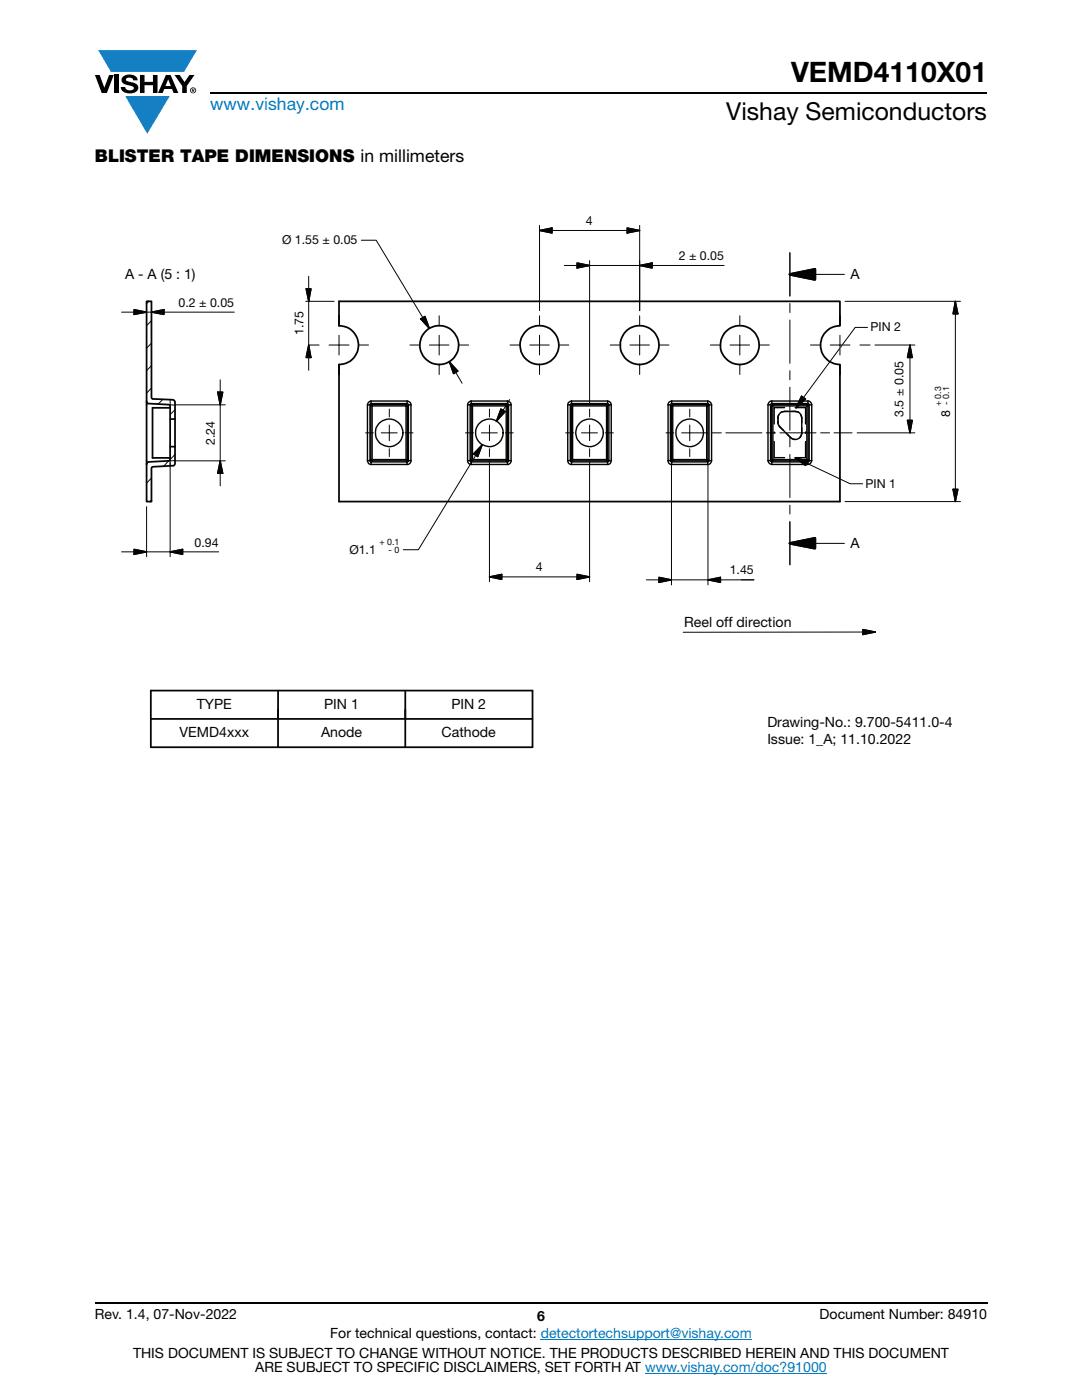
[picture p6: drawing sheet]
<svg xmlns="http://www.w3.org/2000/svg" width="216mm" height="279mm" viewBox="0 0 216 279" stroke-linecap="round" stroke-linejoin="round" font-family="sans-serif">
<g fill="#147fc3">
<path d="M19.6 10h19.7l-2.6 4.3h-1.1h-13.5z"/>
<path d="M25 19.2h8.9l-4.5 7.5z"/>
</g>
<g fill="#000">
<path d="M18.9 15h1l.9 2.5 1-2.5h.9l-1.4 3.6h-1zM22.9 15h.9v3.6h-.9zM24.6 15.3a2.1 2.1 0 0 1 2.8 .3l.1 .4h-.9a.79 .79 0 0 0-.7-.5 .79 .79 0 0 0-.8 .4l.3 .3 1 .2a1.08 1.08 0 0 1 1.2 1 1.08 1.08 0 0 1-1.1 1.2 1.73 1.73 0 0 1-2.4-1.2h.9a.96 .96 0 0 0 .8 .6 .96 .96 0 0 0 .9-.4 1.31 1.31 0 0 0-1.2-.6 1.03 1.03 0 0 1-1.1-.6 1.03 1.03 0 0 1 .2-1.1zM27.9 15h.9v1.3h1.7v-1.3h.9v3.6h-.9v-1.6h-1.7v1.6h-.9zM34.8 15h1.1l.9 1.4 1-1.4h1l-1.5 2.2v1.4h-.9v-1.4z"/>
<path d="M33.6 15.9l.5 1.3h-1.1zM33.1 15l-1.6 3.6h1l.3-.8h1.5l.3 .8h1l-1.6-3.6z"/>
<path d="M38.4 17.8h.2v.2h-.2zM38.3 17.7v.7h.1v-.3l.4 .3-.2-.3 .2-.2-.1-.2z"/>
<path d="M38.1 18a.46 .46 0 0 1 .9 0 .46 .46 0 0 1-.9 0zM37.9 18a.6 .6 0 0 0 1.2 0 .6 .6 0 0 0-1.2 0z"/>
</g>
<path d="M42 18.6h155M18.9 260h178.1" fill="none" stroke="#000" stroke-width=".36"/>
<path d="M107.9 267.3h42.1M128.7 274h36.3" fill="none" stroke="#007ec4" stroke-width=".2"/>
<path d="M29.6 60.1l-.4 .4M29.2 80v12.7M30.2 99.9l-.1 .2M33.9 83.6h1v-3.4l-.1-.3-.3-.1-4-.2-.3-.2v-19.3h-1v20.1l.3 .3 4.2 .3 .2 .2v10.7l-.1 .3-4.1 .2-.5 .4v7.5h1l.1-6.9 4.3-.3 .3-.3v-3.5h-1M34.9 83.6v5.5" fill="none" stroke="#040503" stroke-width=".35"/>
<path d="M157.6 108.4h5" fill="none" stroke="#040503" stroke-width=".51"/>
<path d="M157.6 108.4l5-1v2z" fill="#040503"/>
<path d="M157.6 54.8h5M157.6 108.4l5-1v2z" fill="none" stroke="#040503" stroke-width=".51"/>
<path d="M157.6 54.8l5-1.1v2.1z" fill="#040503"/>
<path d="M157.6 54.8l5-1.1v2.1z" fill="none" stroke="#040503" stroke-width=".51"/>
<g fill="none" stroke="#040503" stroke-width=".35">
<path d="M67.6 60.1h100v4.9a3.9 3.9 0 0 0-3.9 3.9 3.9 3.9 0 0 0 3.9 3.9v27.3h-100v-27.3a3.9 3.9 0 0 0 3.9-3.9 3.9 3.9 0 0 0-3.9-3.9zM167.6 63v2M167.6 72.8v1.9"/>
<circle cx="87.6" cy="68.9" r="3.9"/>
<circle cx="107.7" cy="68.9" r="3.9"/>
<circle cx="127.6" cy="68.9" r="3.9"/>
<circle cx="147.6" cy="68.9" r="3.9"/>
</g>
<path d="M181.6 68.9v2.5" fill="none" stroke="#040503" stroke-width=".25"/>
<path d="M181.6 68.9l.4 2.5h-.9z" fill="#040503"/>
<path d="M181.6 68.9l.4 2.5h-.9zM181.6 83.9v2.5" fill="none" stroke="#040503" stroke-width=".25"/>
<path d="M181.1 83.9h.9l-.4 2.5z" fill="#040503"/>
<path d="M190.6 60.1v2.5M181.1 83.9h.9l-.4 2.5z" fill="none" stroke="#040503" stroke-width=".25"/>
<path d="M190.6 60.1l.5 2.5h-.9z" fill="#040503"/>
<path d="M190.6 60.1l.5 2.5h-.9zM190.6 97.6v2.5" fill="none" stroke="#040503" stroke-width=".25"/>
<path d="M190.2 97.6h.9l-.5 2.5z" fill="#040503"/>
<path d="M61.6 68.9v2.5M190.2 97.6h.9l-.5 2.5z" fill="none" stroke="#040503" stroke-width=".25"/>
<path d="M61.6 68.9l.5 2.5h-1z" fill="#040503"/>
<path d="M61.6 57.6v2.5M61.6 68.9l.5 2.5h-1z" fill="none" stroke="#040503" stroke-width=".25"/>
<path d="M61.1 57.6h1l-.5 2.5z" fill="#040503"/>
<path d="M61.1 57.6h1l-.5 2.5zM115.1 53h2.5" fill="none" stroke="#040503" stroke-width=".25"/>
<path d="M115.1 52.5l2.5 .5-2.5 .5z" fill="#040503"/>
<path d="M115.1 52.5l2.5 .5-2.5 .5zM127.6 53h2.5" fill="none" stroke="#040503" stroke-width=".25"/>
<path d="M127.6 53l2.5-.5v1z" fill="#040503"/>
<path d="M107.7 46h2.5M127.6 53l2.5-.5v1z" fill="none" stroke="#040503" stroke-width=".25"/>
<path d="M107.7 46l2.5-.5v1z" fill="#040503"/>
<path d="M107.7 46l2.5-.5v1zM125.1 46h2.5" fill="none" stroke="#040503" stroke-width=".25"/>
<path d="M125.1 45.5l2.5 .5-2.5 .5z" fill="#040503"/>
<path d="M125.1 45.5l2.5 .5-2.5 .5zM131.5 115.7h2.5" fill="none" stroke="#040503" stroke-width=".25"/>
<path d="M131.5 115.2l2.5 .5-2.5 .5z" fill="#040503"/>
<path d="M131.5 115.2l2.5 .5-2.5 .5zM141.3 115.7h2.5" fill="none" stroke="#040503" stroke-width=".25"/>
<path d="M141.3 115.7l2.5-.5v1z" fill="#040503"/>
<path d="M97.7 115.1h2.4M141.3 115.7l2.5-.5v1z" fill="none" stroke="#040503" stroke-width=".25"/>
<path d="M97.7 115.1l2.4-.5v1z" fill="#040503"/>
<path d="M97.7 115.1l2.4-.5v1zM115.1 115.1h2.5" fill="none" stroke="#040503" stroke-width=".25"/>
<path d="M115.1 114.6l2.5 .5-2.5 .5z" fill="#040503"/>
<path d="M96.2 88.8l-1.3 2.1M115.1 114.6l2.5 .5-2.5 .5z" fill="none" stroke="#040503" stroke-width=".25"/>
<path d="M96.2 88.8l-.9 2.3-.8-.5z" fill="#040503"/>
<path d="M94.5 90.6l1.7-1.8-.9 2.3M96.2 88.8l-.9 2.3-.8-.5zM100.4 81.9l-1.3 2.2" fill="none" stroke="#040503" stroke-width=".25"/>
<path d="M99.9 81.6l.9 .6-1.7 1.9z" fill="#040503"/>
<path d="M43.9 78.3v2.5M99.9 81.6l.9 .6-1.7 1.9zM99.9 81.6l-.8 2.5 1.7-1.9" fill="none" stroke="#040503" stroke-width=".25"/>
<path d="M43.4 78.3h1l-.5 2.5z" fill="#040503"/>
<path d="M43.4 78.3h1l-.5 2.5zM43.9 92v2.5" fill="none" stroke="#040503" stroke-width=".25"/>
<path d="M43.9 92l.5 2.5h-1z" fill="#040503"/>
<path d="M43.9 92l.5 2.5h-1zM26.8 110.1h2.4" fill="none" stroke="#040503" stroke-width=".25"/>
<path d="M26.8 109.6l2.4 .5-2.4 .5z" fill="#040503"/>
<path d="M26.8 109.6l2.4 .5-2.4 .5zM33.9 110.1h2.5" fill="none" stroke="#040503" stroke-width=".25"/>
<path d="M33.9 110.1l2.5-.5v1z" fill="#040503"/>
<path d="M26.8 62.3h2.4M33.9 110.1l2.5-.5v1z" fill="none" stroke="#040503" stroke-width=".25"/>
<path d="M36.4 110.1h7.2" fill="none" stroke="#040503" stroke-width=".2"/>
<path d="M26.8 61.8l2.4 .5-2.4 .5z" fill="#040503"/>
<path d="M26.8 61.8l2.4 .5-2.4 .5zM30.2 62.3h2.5" fill="none" stroke="#040503" stroke-width=".25"/>
<path d="M30.2 62.3l2.5-.5v1z" fill="#040503"/>
<path d="M30.2 62.3l2.5-.5v1zM84.4 63.4l1.3 2.2" fill="none" stroke="#040503" stroke-width=".25"/>
<path d="M83.9 63.7l.9-.6 .9 2.5z" fill="#040503"/>
<path d="M83.9 63.7l.9-.6 .9 2.5zM89.7 72.2l1.2 2.1" fill="none" stroke="#040503" stroke-width=".25"/>
<path d="M89.7 72.2l1.7 1.9-.9 .5z" fill="#040503"/>
<path d="M89.7 72.2l1.7 1.9-.9 .5zM172.2 126.1h2.5" fill="none" stroke="#040503" stroke-width=".25"/>
<path d="M172.2 125.6l2.5 .5-2.5 .5z" fill="#040503"/>
<path d="M160.3 79.4l-1.5 2M172.2 125.6l2.5 .5-2.5 .5z" fill="none" stroke="#040503" stroke-width=".25"/>
<g fill="none" stroke="#040503" stroke-width=".2">
<path d="M61.6 55.1v2.5M72.1 47.9h3l9.3 15.5M107.7 45v17M110.2 46h14.9M112.6 53h2.5M117.6 53h10M117.6 52v28.6M127.6 45v17M130.1 53h14.4M157.6 50.4v8.7M162.6 54.8h5.9M24.3 62.3h2.5"/>
<path d="M29.2 62.3h1M30.2 77.5l-1 1M30.2 73l-1 1M30.2 68.5l-1 1M30.2 64l-1 1M32.4 62.3h14.4M32.5 79.7l-1 1M33.9 79.8v1h1M43.9 75.8v2.5M61 60.1h5.7M61.6 60.1v8.8M61.6 71.4v2.5"/>
<path d="M61.7 68.9h2M65.7 68.9h3.9M67.6 66.9v3.9M71.6 68.9h1.9M81.8 68.9h1.9M85.7 68.9h3.9M87.6 63v2M87.6 66.9v3.9M87.6 72.8v1.9M90.9 74.3l1.3 2.2M91.6 68.9h1.9M101.7 79.7l-1.3 2.2"/>
<path d="M101.8 68.9h1.9M105.7 68.9h3.9M107.7 63v2M107.7 66.9v3.9M107.7 72.8v1.9M111.6 68.9h1.9M121.8 68.9h1.9M125.7 68.9h3.9M127.6 63v2M127.6 66.9v3.9M127.6 72.8v1.9M131.5 68.9h2"/>
<path d="M141.7 68.9h2M145.7 68.9h3.9M147.6 63v2M147.6 66.9v3.9M147.6 72.8v1.9M151.6 68.9h1.9M157.6 60.6v1.8M157.6 63.9v8.6M157.6 74v1.8M157.6 77.3v8.6M161.7 68.9h2M165.7 68.9h3.9"/>
<path d="M167.6 66.9v3.9M168.6 60.1h23M170.7 65.3h2.4M171.6 68.9h2M174.6 68.9h7.9M181.6 71.4v12.5M190.6 62.6v35M30.2 95.4l-1 1M33.7 92l-1.1 1.1M34.9 90.7l-1 1M34.9 91.9l-1 .1v19.1M34.9 81.8l-1 .9"/>
<path d="M34.9 92h10.1M34.9 80.8h10.1M43.9 80.8v11.2M43.9 94.5v2.5M72.9 86.4h1.6M76.1 86.4h3.1M77.7 81.6v1.6M77.7 84.8v3.2M77.7 89.6v1.5M80.8 86.4h1.6M92.9 86.4h1.6M96.1 86.4h3.1"/>
<path d="M96.2 88.8l-12.7 20.9h-3M97.7 92.1v24M97.7 81.6v1.6M97.7 84.8v3.2M97.7 89.6v1.5M100.8 86.4h1.6M112.9 86.4h1.6M116 86.4h3.2M117.6 92.1v24M117.6 81.6v1.6M117.6 84.8v3.2M117.6 89.6v1.5"/>
<path d="M120.8 86.4h1.6M132.9 86.4h1.6M134 92.7v24M136 86.4h5.2M137.6 81.6v1.6M137.6 84.8v3.2M137.6 89.6v1.5M141.3 92.7v24M142.1 86.4h1.8M144.8 86.4h7.2M152.9 86.4h1.8M155.6 86.4h7.2"/>
<path d="M157.6 87.4v1.8M157.6 90.7v8.6M163.7 86.4h1.8M166.4 86.4h3.6M171 86.4h11.5M24.3 110.1h2.5M29.2 110.1h4.7M29.2 101.1v10M100.1 115.1h15M129 115.7h2.5M134 115.7h7.3M143.7 115.7h6.7"/>
<path d="M157.6 100.8v1.8M157.6 104.1v8.6M162.6 108.4h5.9M168.6 100.1h23M172.2 126.1l-35.9 .1"/>
</g>
<g fill="none" stroke="#040503" stroke-width=".28">
<path d="M73.3 91.9l.2 .6 .5 .2M73.3 80.8v11.1M74 81l-.2-.2v11.1h-.5M74 81v10.7l-.2 .4a.43 .43 0 0 1 .2 .6M74 81h.3M74 91.7h.3v.3zM74 80.5l.3 .3M74 80v.5M74 80.5h7.2l-.2 .3M74 80.5v.1a.43 .43 0 0 1-.7 .2M74 80l-.5 .3-.2 .5M74 80h7.2l.7 .4 .1 .4"/>
<path d="M74.3 80.8l-.3 .2M74.3 80.8h6.7M74.3 80.8v.2M74.3 81h6.7v10.7M74.3 81v10.7M74.3 91.7h6.7M81 91.7h.3l-.1 .2-.2 .1zM81 80.8l.3 .2M81 80.8v.2h.3M81.2 80a.57 .57 0 0 0 .3 .8l-.2 .2M82 91.9a.41 .41 0 0 0-.6 .3l-.4-.2h-6.7l-.3 .2h7.2v.5M82 80.8h-.5v11.1l-.2-.2v-10.7"/>
<path d="M82 91.9l-.1 .4-.5 .4h-7.4M82 80.8v11.1M93.3 91.9l.2 .6 .5 .2M93.3 80.8v11.1M94 80.5l-.2 .3h-.5M94 81l-.2-.2v11.1h-.5M94 80h7.3M94 80l-.6 .4-.1 .4M94 80v.5M94 81v10.7l-.2 .4a.43 .43 0 0 1 .2 .6M94 81h.3M94 92.7h7.3"/>
<path d="M94 80.5h7.3l-.3 .3M94 91.7h.3v.3zM94 80.5l.3 .3M94.3 80.8h6.7M94.3 91.7h6.7M94.3 80.8l-.3 .2M94.3 80.8v.2M94.3 81h6.7v10.7M94.3 81v10.7M94.5 90.6l.8 .5M99.9 81.6l.9 .6M101 80.8v.2h.3"/>
<path d="M101 80.8l.3 .2M101.3 80v.5l.2 .2-.2 .3M101.3 80l.6 .4 .1 .4M102 91.9l-.2 .6-.5 .2M102 91.9a.54 .54 0 0 0-.7 .3l-.3-.2h-6.7l-.3 .2h7.3v.5M102 80.8h-.5v11.1l-.2-.2v-10.7M102 80.8v11.1M113.3 91.9l.2 .6 .5 .2M113.3 80.8v11.1M114 81l-.2-.2v11.1h-.5M114 81v10.7l-.2 .4a.43 .43 0 0 1 .2 .6M114 81h.3"/>
<path d="M114 80.5h7.2l-.2 .3M114 80.5l.3 .3M114 80.5l-.2 .3h-.5M114 80l-.6 .4-.1 .4M114 80v.5M114 92.7h7.2M114 80h7.2l.7 .4 .1 .4M114.3 80.8h6.7M114.3 91.7h6.7M114.3 80.8l-.3 .2M114.3 80.8v.2M114.3 81h6.7v10.7"/>
<path d="M114.3 81v10.7M121 91.7h.2v.2l-.2 .1zM121 80.8v.2h.2M121 80.8l.2 .2M121.2 80a.57 .57 0 0 0 .3 .8l-.3 .2M121.2 81v10.7l.3 .2M121.5 91.9l-.2 .3-.3-.2h-6.7l-.3 .2h7.2v.5M121.5 91.9h.5M122 80.8h-.5v11.1M122 91.9l-.2 .6-.6 .2M122 80.8v11.1M133.3 91.9l.2 .6 .5 .2"/>
<path d="M133.3 80.8v11.1M134 81v10.7l-.2 .4a.43 .43 0 0 1 .2 .6M134 81h.2M134 81l-.2-.2v11.1h-.5M134 91.7h.2v.3l-.2-.1zM134 80.5l-.1 .1a.4 .4 0 0 1-.6 .2M134 80v.5M134 80.5h7.2l-.2 .3M134 80.5l.2 .3M134 80l-.5 .3-.2 .5M134 92.7h7.2M134 80h7.2"/>
<path d="M134.2 81h6.8v10.7M134.2 81v10.7M134.2 80.8h6.8M134.2 91.7h6.8M134.2 80.8l-.2 .2M134.2 80.8v.2M141 80.8v.2h.3M141 80.8l.3 .2M141.2 80a.57 .57 0 0 0 .3 .8l-.2 .2M141.2 80l.5 .3 .3 .5M142 91.9a.57 .57 0 0 0-.8 .3l-.2-.2h-6.8l-.2 .2h7.2v.5M142 80.8h-.5v11.1l-.2-.2v-10.7"/>
<path d="M142 91.9l-.4 .7-.4 .1M142 80.8v11.1M153.2 91.9l.3 .5 .5 .3M153.2 80.8v11.1M154 91.7v-10.7l-.2-.2v11.1h-.6M154 91.7l-.2 .2a.57 .57 0 0 1 .2 .8M154 91.7l.2 .3M154 91.7h.2v.3M154 80l-.4 .1-.4 .7M154 92.7h7.2M154 80v.5h7.2l-.2 .3h-6.8l-.3-.3a.47 .47 0 0 1-.7 .3M154 80h7.2"/>
<path d="M154.2 81v10.7h6.8M154.2 92l-.2 .2h7.2M154.2 92h6.8M154.2 81h6.8M154.5 88.1v3.2h2.1M154.5 86.2v.3M155.2 83.4v.9M155.2 84.3l.4 .9M155.2 84.3l.1 .3M155.4 82.8l-.2 .6M155.4 84.9l.2 .3M155.6 85.2l2.1 2.1"/>
<path d="M155.6 85.2l.7 .7M156.6 82.1a1.3 1.3 0 0 0-1.4 1.3M156.6 82.1h2.1M156.6 81.3h-2.1v3.3M156.6 82.1l-.7 .2M157.7 87.3l1 .4M158.7 82.1a1.3 1.3 0 0 1 1.3 1.3M158.7 81.3h2v3.3M158.7 82.1l.6 .2M159.8 82.8l.2 .6M160 86.4a1.32 1.32 0 0 1-.8 1.2 1.32 1.32 0 0 1-1.5-.3M160 83.4v3"/>
<path d="M160 86.4l-.4 .9M160.7 88.1v3.2h-2M160.7 86.2v.3M161 80.8l.3 .2h-.3zM161 91.7v.3M161 92l.2 .2M161 81v10.7M161 91.7h.3M161.2 92.2v.5M161.2 80a.41 .41 0 0 0 .3 .7l-.2 .3v10.7M161.2 80l.4 .1 .4 .7M161.3 91.7l-.3 .3"/>
<path d="M162 91.9l-.4 .7-.4 .1M162 91.9h-.5l-.3 .3M162 80.8h-.5v11.1l-.2-.2M162 80.8v11.1"/>
<circle cx="77.7" cy="86.4" r="2.73"/>
<circle cx="97.6" cy="86.4" r="2.73"/>
<circle cx="101.1" cy="91.8" r=".16"/>
<circle cx="114.1" cy="91.8" r=".16"/>
<circle cx="117.6" cy="86.4" r="2.75"/>
<circle cx="137.6" cy="86.4" r="2.75"/>
<circle cx="141.1" cy="91.8" r=".18"/>
<circle cx="154.1" cy="80.9" r=".18"/>
</g>
<path d="M159.9 79.1l.8 .6-1.9 1.7z" fill="#040503"/>
<path d="M159.9 79.1l.8 .6-1.9 1.7zM158.7 91.4l2.3 1" fill="none" stroke="#040503" stroke-width=".25"/>
<path d="M167.5 69.6l-7.2 9.8M168 69l-.3 .3M170.6 65.3l-2.5 3.5" fill="none" stroke="#040503" stroke-width=".2"/>
<path d="M158.7 91.4l2.5 .6-.5 .9z" fill="#040503"/>
<path d="M158.7 91.4l2.5 .6-.5 .9z" fill="none" stroke="#040503" stroke-width=".25"/>
<path d="M161 92.4l8.6 4.1h2.5" fill="none" stroke="#040503" stroke-width=".2"/>
<path d="M33.9 81.4h-3.5v10h3.5M30.1 137.8h76.2v11.3h-76.2zM55.5 137.8v11.3M80.9 137.8v11.3M30.1 143.5h76.2" fill="none" stroke="#040503" stroke-width=".35"/>
<text font-size="5.6" x="157.9" y="16.4">VEMD4110X01</text>
<text font-size="4.9" x="144.9" y="24">Vishay Semiconductors</text>
<text font-size="3.5" fill="#007ec4" x="42" y="21.9">www.vishay.com</text>
<text font-size="3.5" x="18.9" y="32.3">BLISTER TAPE DIMENSIONS in millimeters</text>
<g font-size="2.8" fill="#040503">
<text x="25" y="55.6">A - A (5 : 1)</text>
<text x="169.7" y="55.6">A</text>
<text x="169.7" y="109.4">A</text>
<text x="136.5" y="125">Reel off direction</text>
<text x="39.3" y="141.5">TYPE</text>
<text x="64.7" y="141.5">PIN 1</text>
<text x="90.1" y="141.5">PIN 2</text>
<text x="35.8" y="147.1">VEMD4xxx</text>
<text x="64.1" y="147.1">Anode</text>
<text x="88.1" y="147.1">Cathode</text>
<text x="153.1" y="145.1">Drawing-No.: 9.700-5411.0-4</text>
<text x="153.1" y="148.5">Issue: 1_A; 11.10.2022</text>
</g>
<g font-size="2.8">
<text x="18.9" y="263.3">Rev. 1.4, 07-Nov-2022</text>
<text x="107.2" y="263.6">6</text>
<text x="163.6" y="263.3">Document Number: 84910</text>
<text x="65.9" y="267.1">For technical questions, contact: detectortechsupport@vishay.com</text>
<text x="26.5" y="271">THIS DOCUMENT IS SUBJECT TO CHANGE WITHOUT NOTICE. THE PRODUCTS DESCRIBED HEREIN AND THIS DOCUMENT</text>
<text x="50.9" y="273.8">ARE SUBJECT TO SPECIFIC DISCLAIMERS, SET FORTH AT www.vishay.com/doc?91000</text>
</g>
<g font-size="2.5" fill="#040503">
<text x="116.9" y="44.8">4</text>
<text x="56.3" y="48.8">Ø 1.55 ± 0.05</text>
<text x="135.4" y="51.9">2 ± 0.05</text>
<text x="35.6" y="61.2">0.2 ± 0.05</text>
<text x="60.5" y="66.9" transform="rotate(-90 60.5 66.9)">1.75</text>
<text x="173.7" y="66.1">PIN 2</text>
<text x="180.3" y="83.2" transform="rotate(-90 180.3 83.2)">3.5 ± 0.05</text>
<text x="189.6" y="83.2" transform="rotate(-90 189.6 83.2)">8</text>
<text x="42.9" y="88.8" transform="rotate(-90 42.9 88.8)">2.24</text>
<text x="172.7" y="97.3">PIN 1</text>
<text x="38.8" y="109.1">0.94</text>
<text x="69.7" y="110.6">Ø1.1</text>
<text x="106.9" y="113.9">4</text>
<text x="145.6" y="114.5">1.45</text>
</g>
<g font-size="1.8" fill="#040503">
<text x="187.8" y="81.1" transform="rotate(-90 187.8 81.1)">+ 0.3</text>
<text x="189.4" y="80.7" transform="rotate(-90 189.4 80.7)">- 0.1</text>
<text x="75.7" y="108.8">+ 0.1</text>
<text x="77.5" y="110.4">- 0</text>
</g>
</svg>
